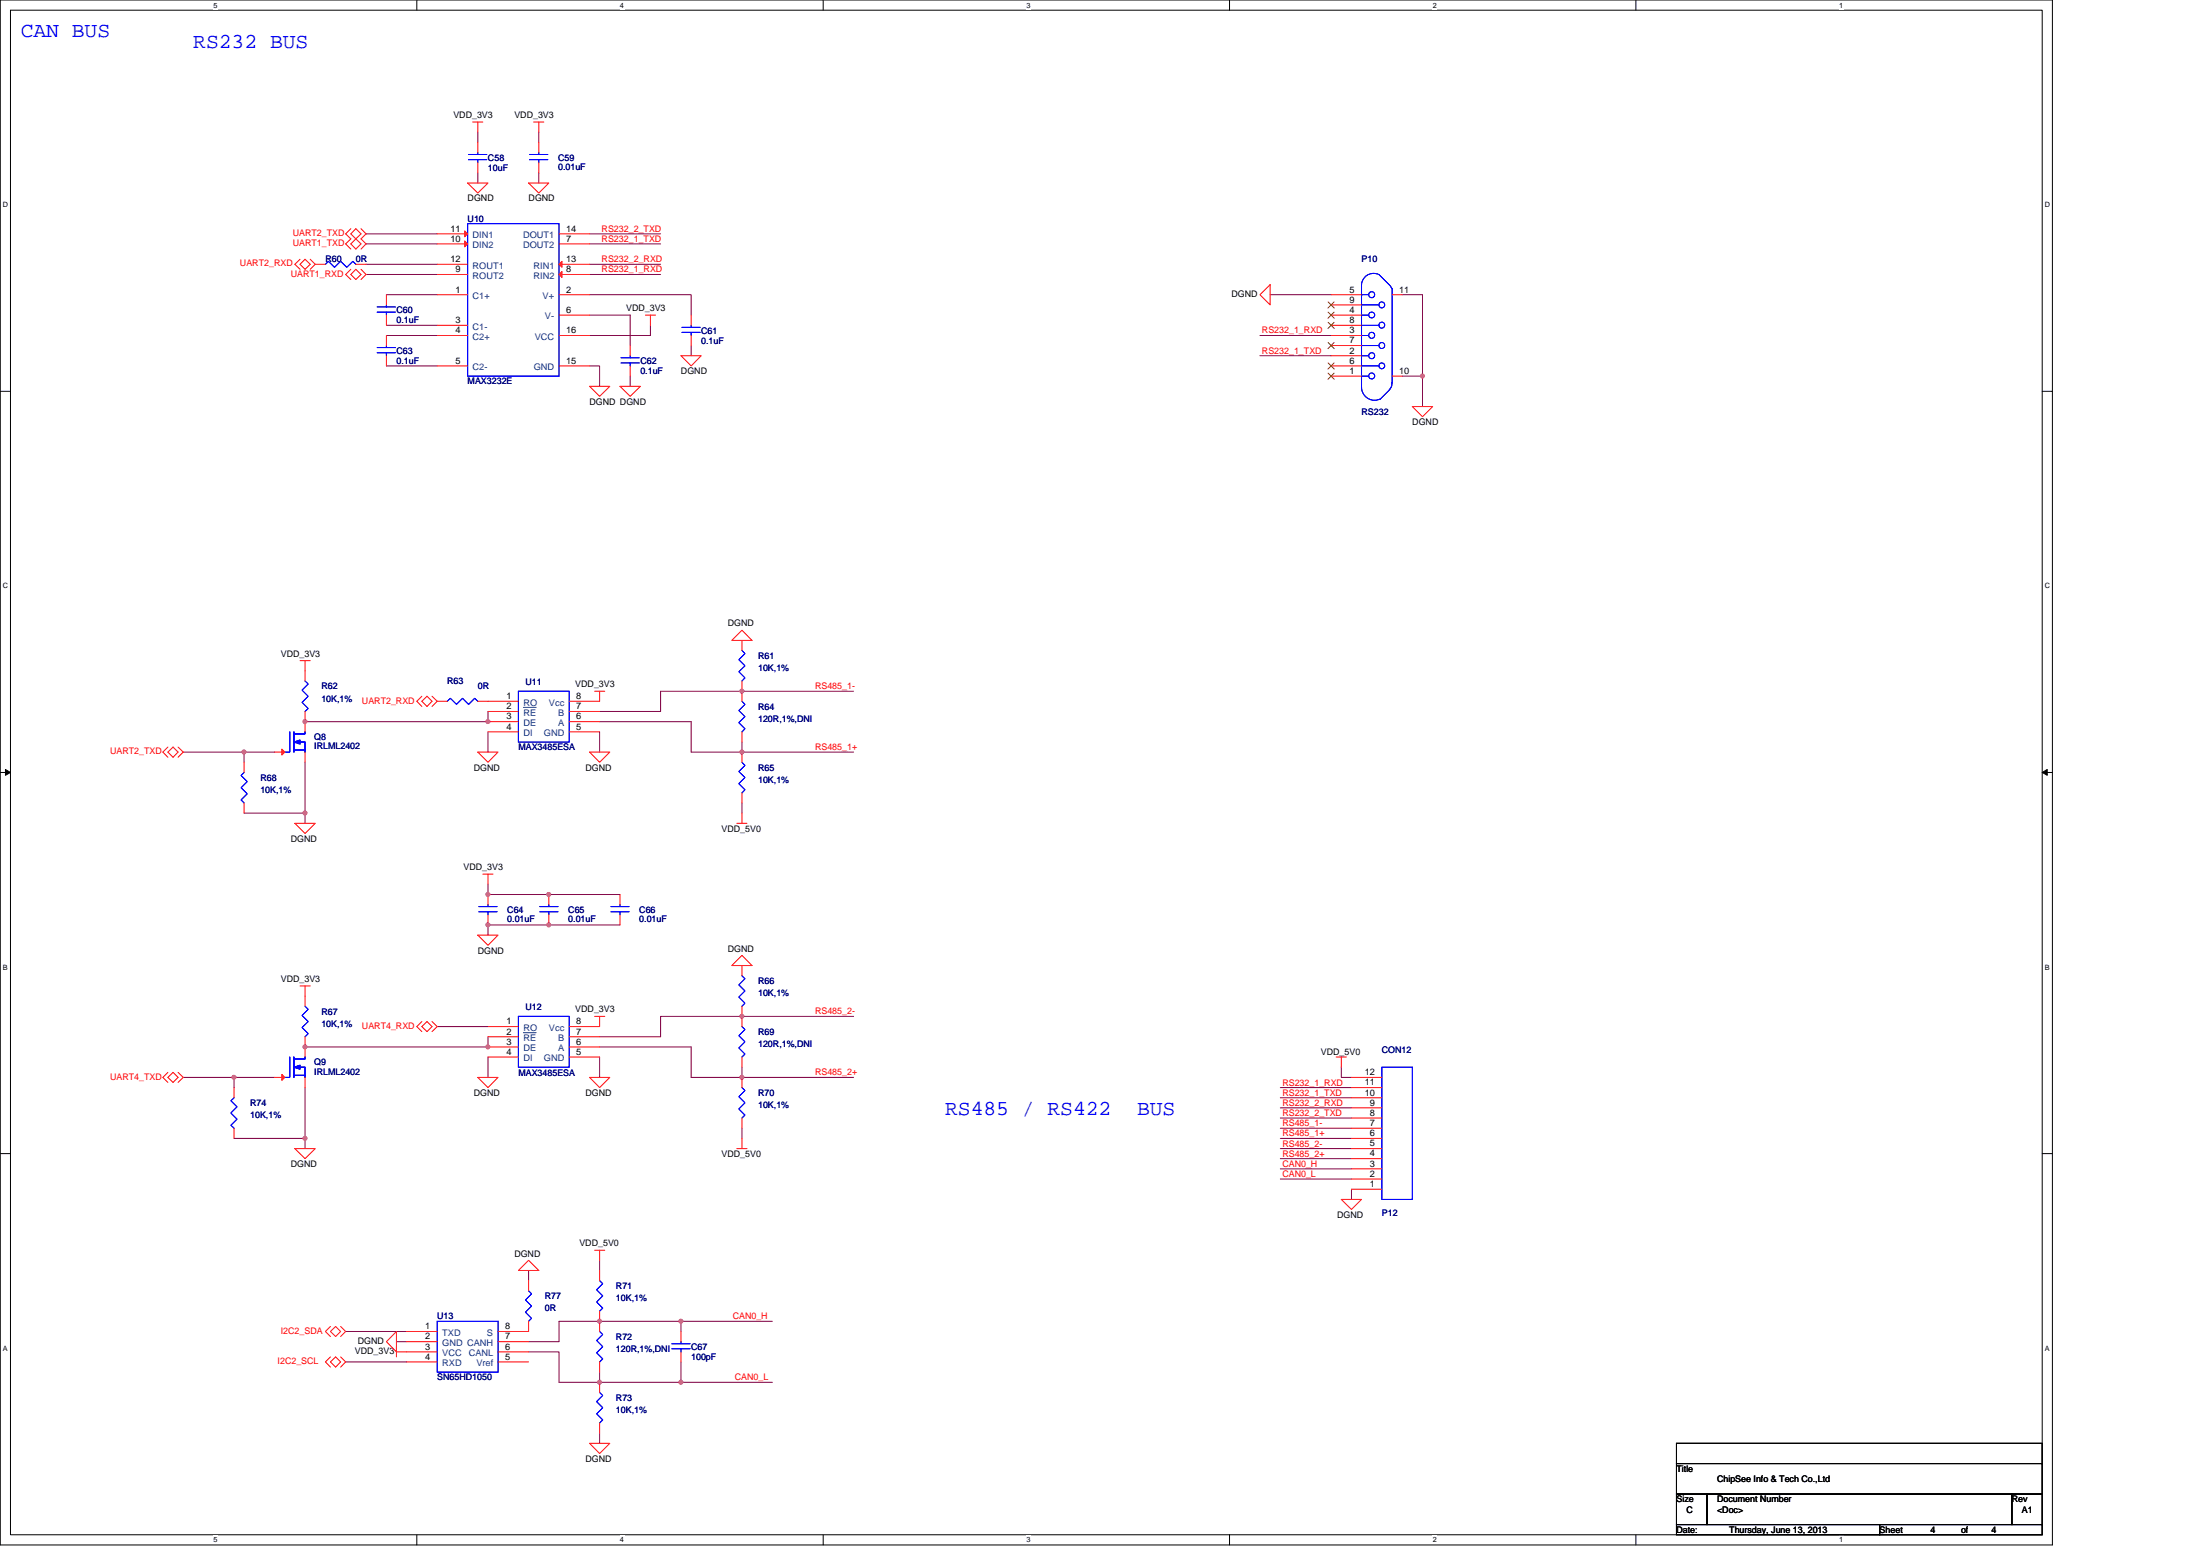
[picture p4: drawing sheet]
<svg xmlns="http://www.w3.org/2000/svg" width="297mm" height="210mm" viewBox="0 0 297 210" stroke-linecap="round" stroke-linejoin="round" font-family="sans-serif">
<path d="M0 0h277.1v208.5h-277.1zM1.4 1.4h274.3v205.7h-274.3z" fill="none" stroke="#000" stroke-width=".14"/>
<g fill="#fff">
<path d="M28.8 .1h.6v1.1h-.6z"/>
<path d="M28.8 207.3h.6v1.1h-.6z"/>
</g>
<path d="M56.3 0v1.4M56.3 207.1v1.4" fill="none" stroke="#000" stroke-width=".14"/>
<g fill="#fff">
<path d="M83.7 .1h.6v1.1h-.6z"/>
<path d="M83.7 207.3h.6v1.1h-.6z"/>
</g>
<path d="M111.1 0v1.4M111.1 207.1v1.4" fill="none" stroke="#000" stroke-width=".14"/>
<g fill="#fff">
<path d="M138.6 .1h.5v1.1h-.5z"/>
<path d="M138.6 207.3h.5v1.1h-.5z"/>
</g>
<path d="M166 0v1.4M166 207.1v1.4" fill="none" stroke="#000" stroke-width=".14"/>
<g fill="#fff">
<path d="M193.4 .1h.6v1.1h-.6z"/>
<path d="M193.4 207.3h.6v1.1h-.6z"/>
</g>
<path d="M220.9 0v1.4M220.9 207.1v1.4" fill="none" stroke="#000" stroke-width=".14"/>
<g fill="#fff">
<path d="M248.3 .1h.6v1.1h-.6z"/>
<path d="M248.3 207.3h.6v1.1h-.6z"/>
<path d="M.4 27.1h.7v1.1h-.7z"/>
<path d="M276.1 27.1h.7v1.1h-.7z"/>
<path d="M.4 78.5h.7v1.1h-.7z"/>
<path d="M276.1 78.5h.7v1.1h-.7z"/>
</g>
<path d="M0 52.8h1.4M275.7 52.8h1.4" fill="none" stroke="#000" stroke-width=".14"/>
<g fill="#fff">
<path d="M.4 130h.7v1.1h-.7z"/>
<path d="M276.1 130h.7v1.1h-.7z"/>
</g>
<path d="M0 104.2h1.4M275.7 104.2h1.4" fill="none" stroke="#000" stroke-width=".14"/>
<path d="M.7 103.8l.7 .4-.7 .4zM275.7 104.2l.7-.4v.8z" fill="#000" stroke="#000" stroke-width=".14"/>
<g fill="#fff">
<path d="M.4 181.4h.7v1.1h-.7z"/>
<path d="M276.1 181.4h.7v1.1h-.7z"/>
</g>
<path d="M0 155.7h1.4M275.7 155.7h1.4M226.4 194.8h49.3v2.7h-49.3zM226.4 197.5h49.3v4.1h-49.3zM226.4 201.6h4.1v4.1h-4.1zM226.4 205.7h27.4v1.4h-27.4zM230.5 201.6h41.1v4.1h-41.1zM253.8 205.7h21.9v1.4h-21.9zM271.6 201.6h4.1v4.1h-4.1z" fill="none" stroke="#000" stroke-width=".14"/>
<g fill="none" stroke="#800040" stroke-width=".14">
<path d="M64.5 17.8v1.4M72.7 17.8v1.4M49.4 31.6h9.6M49.4 35.7h9.6M49.4 37h9.6M49.4 32.9h9.6M52.2 39.8h6.8M64.5 23.3v1.4M72.7 23.3v1.4M79.6 31.6h9.6M79.6 32.9h9.6M79.6 35.7h9.6"/>
<path d="M79.6 37h9.6M79.6 39.8h13.7v2.7M171.5 39.8h8.2M189.3 39.8h2.8v11M52.2 49.4h6.8M52.2 45.3h6.8M52.2 43.9h6.8M79.6 42.5h5.5v4.1M79.6 49.4h1.4v2.7M85.1 50.8v1.3M87.8 43.9v1.4h-8.2M93.3 46.6v1.4"/>
<path d="M170.1 45.3h9.6M170.1 48h9.6M189.3 50.8h2.8M192.1 50.8v4.1M65.9 98.8v2.7M65.9 96v1.4h-24.7M81 98.8v2.7M81 97.4h12.3v4.1h6.9M115.2 93.3h-26v2.7h-8.2M24.7 101.5h8.3v1.4M33 101.5h4.1M41.2 109.7v1.4"/>
<path d="M41.2 102.9v6.8h-8.2M65.9 119.3v1.4h17.8M100.2 108.4v1.3M100.2 100.1v1.4M100.2 101.5h15M59 138.5h6.9M65.9 139.9v1.4h-24.7M83.7 124.8h-17.8v1.4M115.2 137.2h-26v2.7h-8.2M24.7 145.4h6.9v1.4M31.6 145.4h5.5M31.6 153.6h9.6"/>
<path d="M41.2 153.6v1.4M41.2 146.8v6.8M65.9 142.6v2.8M81 141.3h12.3v4.1h6.9M81 142.6v2.8M100.2 152.3v1.3M100.2 145.4h15M100.2 144v1.4M172.9 149.5h9.6M172.9 148.1h9.6M172.9 146.8h9.6M172.9 152.3h9.6"/>
<path d="M172.9 153.6h9.6M172.9 155h9.6M172.9 156.4h9.6M172.9 157.7h9.6M172.9 159.1h9.6M172.9 150.9h9.6M181.1 144v1.4h1.4M46.7 179.7h8.2M71.4 171.4v1.4M81 170.1v1.4M91.9 178.3h12.4M91.9 179.7v-1.4h-16.4v2.8h-4.1"/>
<path d="M182.5 160.5v1.4M46.7 183.8h8.2M53.5 181.1h1.4M71.4 182.4h4.1v4.1h5.5M81 193.4v1.4M81 185.2v1.3M81 186.5h10.9M91.9 186.5h12.4M91.9 183.8v2.7"/>
</g>
<g fill="#f0f" stroke="#f0f" stroke-width=".14">
<circle cx="192" cy="50.7" r=".27"/>
<circle cx="100.2" cy="93.3" r=".27"/>
<circle cx="100.2" cy="101.5" r=".27"/>
<circle cx="100.2" cy="137.1" r=".27"/>
<circle cx="100.2" cy="145.4" r=".27"/>
<circle cx="32.9" cy="101.5" r=".27"/>
<circle cx="41.2" cy="109.7" r=".27"/>
<circle cx="65.9" cy="97.4" r=".27"/>
<circle cx="41.2" cy="97.4" r=".27"/>
<circle cx="31.6" cy="145.4" r=".27"/>
<circle cx="65.9" cy="141.3" r=".27"/>
<circle cx="41.2" cy="141.3" r=".27"/>
<circle cx="65.9" cy="124.8" r=".27"/>
<circle cx="74.1" cy="124.8" r=".27"/>
<circle cx="74.1" cy="120.7" r=".27"/>
<circle cx="65.9" cy="120.7" r=".27"/>
<circle cx="80.9" cy="178.3" r=".27"/>
<circle cx="91.9" cy="186.5" r=".27"/>
<circle cx="80.9" cy="186.5" r=".27"/>
<circle cx="91.9" cy="178.3" r=".27"/>
<circle cx="41.2" cy="153.6" r=".27"/>
</g>
<g fill="none" stroke="#f00" stroke-width=".14">
<path d="M63.8 16.5h1.4M64.5 16.5v1.3M64.5 19.2v1.4M72 16.5h1.4M72.7 16.5v1.3M72.7 19.2v1.4M40.5 35l-.7 .7 .7 .6M41.2 35l.7 .7-.7 .6-.7-.6zM41.9 35l.7 .7M42.6 35.7l-.7 .6M42.6 35.7h1.3M47.4 32.9l.6-.7 .7 .7-.7 .7z"/>
<path d="M47.4 30.9l-.7 .7 .7 .6-.7 .7 .7 .7M47.4 36.3l-.7 .7 .7 .7M48 30.9l.7 .7-.7 .6-.6-.6zM48 36.3l.7 .7-.7 .7-.6-.7zM48 35.7h1.4M48.7 30.9l.7 .7-.7 .6 .7 .7-.7 .7M48.7 36.3l.7 .7-.7 .7M52.2 39.8v1.3M59 31.6h4.1M59 32.9h4.1M59 35.7h4.1M59 37h4.1"/>
<path d="M59 39.8h4.1M63.1 24.7h2.8l-1.4 1.4zM64.5 21.9v1.4M71.4 24.7h2.7l-1.4 1.4zM72.7 21.9v1.4M75.5 31.6h4.1M75.5 32.9h4.1M75.5 35.7h4.1M75.5 37h4.1M75.5 39.8h4.1M170.1 39.8l1.4-1.4v2.7zM179.7 39.8h4.1"/>
<path d="M188 39.8h1.3M52.2 45.3v1.3M52.2 48v1.4M52.2 42.5v1.4M59 43.9h4.1M59 45.3h4.1M59 49.4h4.1M75.5 49.4h4.1M75.5 45.3h4.1M75.5 42.5h4.1M79.6 52.1h2.7l-1.3 1.4zM83.7 52.1h2.8l-1.4 1.4z"/>
<path d="M85.1 46.6v1.4M85.1 49.4v1.4M87.1 42.5h1.4M87.8 42.5v1.4M91.9 48h2.8l-1.4 1.4zM93.3 42.5v1.4M93.3 45.3v1.3M179.7 41.1h4.1M179.7 43.9h4.1M179.7 46.6h4.1M179.7 49.4h4.1M179.7 42.5h4.1"/>
<path d="M179.7 45.3h4.1M179.7 48h4.1M179.7 50.8h4.1M188 50.8h1.3M190.7 54.9h2.7l-1.3 1.3zM40.5 89.2h1.4M41.2 89.2v2.7M41.2 96v2.8M57 94.6l.7-.6 .6 .6-.6 .7zM57 94l-.7 .6 .7 .7M58.3 94l.7 .6M59 94.6l-.7 .7"/>
<path d="M59 94.6h1.4M64.5 94.6h5.5M65.9 96h4.1M65.9 97.4h4.1M65.9 98.8h4.1M76.9 98.8h4.1M76.9 97.4h4.1M76.9 96h4.1M80.3 93.3h1.4M81 93.3v1.3h-4.1M100.2 85l1.3 1.4h-2.7zM100.2 86.4v1.4"/>
<path d="M100.2 91.9v2.7M100.2 98.8v1.3M22.7 101.5l.7-.7 .6 .7-.6 .7zM22.7 100.8l-.7 .7 .7 .7M24 100.8l.7 .7-.7 .7M33 108.4v1.3M33 102.9v1.3M37.1 101.5h1.4M39.8 111.1h2.8l-1.4 1.4zM41.2 101.5v1.4M64.5 101.5h2.7l-1.3 1.4zM65.2 118h1.4"/>
<path d="M65.9 118v1.3M79.6 101.5h2.7l-1.3 1.4zM99.5 111.1h1.4M100.2 109.7v1.4M100.2 101.5v1.4M100.2 107v1.4M40.5 133.1h1.4M41.2 133.1v2.7M41.2 139.9v2.7M57 138.5l.7-.6 .6 .6-.6 .7zM57 137.9l-.7 .6 .7 .7M58.3 137.9l.7 .6-.7 .7"/>
<path d="M64.5 126.2h2.7l-1.3 1.4zM65.9 138.5h4.1M65.9 139.9h4.1M65.9 120.7v1.4M65.9 123.4v1.4M74.1 120.7v1.4M74.1 123.4v1.4M76.9 139.9h4.1M80.3 137.2h1.4M81 137.2v1.3h-4.1M83.7 120.7v1.4M83.7 123.4v1.4"/>
<path d="M100.2 128.9l1.3 1.4h-2.7zM100.2 135.8v2.7M100.2 130.3v1.4M22.7 145.4l.7-.7 .6 .7-.6 .7zM22.7 144.7l-.7 .7 .7 .7M24 144.7l.7 .7-.7 .7M31.6 152.3v1.3M31.6 146.8v1.3M37.1 145.4h1.4M39.8 155h2.8l-1.4 1.4zM41.2 145.4v1.4M64.5 145.4h2.7l-1.3 1.4z"/>
<path d="M65.9 141.3h4.1M65.9 142.6h4.1M76.9 142.6h4.1M76.9 141.3h4.1M79.6 145.4h2.7l-1.3 1.4zM99.5 155h1.4M100.2 153.6v1.4M100.2 142.6v1.4M100.2 145.4v1.4M100.2 150.9v1.4M180.4 142.6h1.4M181.1 142.6v1.4"/>
<path d="M182.5 159.1h4.1M182.5 157.7h4.1M182.5 156.4h4.1M182.5 155h4.1M182.5 153.6h4.1M182.5 152.3h4.1M182.5 150.9h4.1M182.5 149.5h4.1M182.5 148.1h4.1M182.5 146.8h4.1M182.5 145.4h4.1M44.6 179.7l.7-.7 .7 .7-.7 .7z"/>
<path d="M44.6 179l-.7 .7 .7 .7M46 179l.7 .7-.7 .7M53.5 179.7v2.7l-1.3-1.3zM54.9 179.7h4.1M71.4 170.1l1.3 1.3h-2.7zM71.4 172.8v1.4M71.4 178.3v1.4h-4.2M80.3 168.7h1.4M81 168.7v1.4M81 176.9v2.8M81 171.4v1.4M91.9 179.7v1.4"/>
<path d="M181.1 161.9h2.7l-1.3 1.3zM182.5 160.5h4.1M44.6 183.8l.7-.7 .7 .7-.7 .7zM44.6 183.1l-.7 .7 .7 .7M46 183.1l.7 .7-.7 .7M53.5 182.4h5.5M53.5 181.7v1.4M54.9 181.1h4.1M54.9 183.8h4.1M67.2 183.8h4.2M67.2 182.4h4.2M67.2 181.1h4.2"/>
<path d="M79.6 194.8h2.7l-1.3 1.4zM81 183.8v1.4M81 186.5v1.4M81 192v1.4M91.9 182.4v1.4"/>
</g>
<g fill="none" stroke="#00f" stroke-width=".14">
<path d="M43.9 35.7l.4-.4 .9 .8 .8-.8 .8 .8 .8-.8 .4 .4M63.1 30.2h12.4v20.6h-12.4zM63.3 21.5h2.4M63.3 20.8h2.4M64.5 20.6v.2M64.5 21.5v.4M71.5 21.5h2.5M71.5 20.8h2.5M72.7 20.6v.2M72.7 21.5v.4M183.8 38.5v13.9M183.8 39.8h1"/>
<path d="M186.2 37a1.64 1.64 0 0 0-2.4 1.5M186.2 37l1.5 1.5 .3 .5v12.7M50.9 47.6h2.5M50.9 46.9h2.5M50.9 42.1h2.5M50.9 41.4h2.5M52.2 46.6v.3M52.2 47.6v.4M52.2 41.1v.3M52.2 42.1v.4M83.8 49h2.5M83.8 48.3h2.5"/>
<path d="M85.1 48v.3M85.1 49v.4M92.1 44.9h2.4M92.1 44.2h2.4M93.3 43.9v.3M93.3 44.9v.4M183.8 50.8h1M183.8 49.4h2.4M183.8 48h1M183.8 46.6h2.4M183.8 45.3h1M183.8 42.5h1"/>
<path d="M183.8 43.9h2.4M183.8 41.1h2.4M183.8 52.2a1.76 1.76 0 0 0 2.5 1.7M187.7 52.5l-1.4 1.4M187.9 51.7a.87 .87 0 0 1-.3 .9M39.1 98.8v2.7h-.6M39.7 98.8v2.7M39.7 99h1.5v-.2v.2h-1.4M41.2 91.9l.4 .4-.8 .8 .8 .9-.8 .8 .8 .8-.4 .4M60.4 94.6l.4-.4 .8 .9 .9-.9 .8 .9 .8-.9 .4 .4M70 93.3h6.9v6.8h-6.9zM100.2 87.8l.4 .4-.8 .8 .8 .9-.8 .8 .8 .8-.4 .4"/>
<path d="M100.2 94.6l.4 .5-.8 .8 .8 .8-.8 .8 .8 .8-.4 .5M33 104.2l-.4 .4 .8 .9-.8 .8 .8 .8-.8 .9 .4 .4M39.7 101.2h1.5M39.8 101.2h1.3M40.4 100.1h.8v1.4v-1.4h-.6M100.2 102.9l.4 .4-.8 .8 .8 .8-.8 .8 .8 .9-.4 .4M41.2 135.8l.4 .4-.8 .8 .8 .9-.8 .8 .8 .8-.4 .4M64.6 123h2.5M64.6 122.3h2.5M65.9 122.1v.2M65.9 123v.4M70 137.2h6.9v6.8h-6.9z"/>
<path d="M72.9 123h2.5M72.9 122.3h2.5M74.1 122.1v.2M74.1 123v.4M82.5 123h2.4M82.5 122.3h2.4M83.7 122.1v.2M83.7 123v.4M100.2 138.5l.4 .4-.8 .9 .8 .8-.8 .8 .8 .8-.4 .4M100.2 131.7l.4 .4-.8 .8 .8 .8-.8 .9 .8 .8-.4 .4M31.6 148.1l-.4 .4 .8 .9-.8 .8 .8 .8-.8 .8 .4 .5M39.1 142.6v2.8h-.6"/>
<path d="M39.7 142.6v2.8M39.7 145.1h1.5M39.7 142.9h1.5v-.3v.3h-1.4M39.8 145.1h1.3M40.4 144h.8v1.4v-1.4h-.6M100.2 146.8l.4 .4-.8 .8 .8 .8-.8 .8 .8 .9-.4 .4M186.6 144h4.1v17.9h-4.1zM59 178.3h8.2v6.9h-8.2zM71.4 174.2l.4 .4-.9 .8 .9 .9-.9 .8 .9 .8-.4 .4M81 179.7l.4 .4-.8 .8 .8 .8-.8 .9 .8 .8-.4 .4M81 172.8l.4 .4-.8 .9 .8 .8-.8 .8 .8 .8-.4 .4M81 187.9l.4 .4-.8 .8 .8 .9-.8 .8 .8 .8-.4 .4"/>
<path d="M90.7 182h2.5M90.7 181.3h2.5M91.9 181.1v.2M91.9 182v.4"/>
<circle cx="185.2" cy="39.8" r=".4"/>
<circle cx="185.2" cy="48" r=".4"/>
<circle cx="185.2" cy="50.7" r=".4"/>
<circle cx="185.2" cy="45.3" r=".4"/>
<circle cx="185.2" cy="42.5" r=".4"/>
<circle cx="186.6" cy="41.1" r=".4"/>
<circle cx="186.6" cy="46.6" r=".4"/>
<circle cx="186.6" cy="43.9" r=".4"/>
<circle cx="186.6" cy="49.4" r=".39"/>
</g>
<g fill="#f00" stroke="#f00" stroke-width=".14">
<path d="M62.7 31.2l.4 .4-.4 .4z"/>
<path d="M62.7 32.5l.4 .4-.4 .4z"/>
<path d="M75.5 35.7l.4-.4v.8z"/>
<path d="M75.5 37l.4-.4v.8z"/>
<path d="M38.1 101.1l.4 .4-.4 .4z"/>
<path d="M38.1 145l.4 .4-.4 .4z"/>
</g>
<g fill="#00f" stroke="#00f" stroke-width=".14">
<path d="M39.7 100.1l.8-.2v.5z" fill-rule="evenodd"/>
<path d="M39.7 100.1l.8-.2v.5z" fill-rule="evenodd"/>
<path d="M39.7 144l.8-.3v.6z" fill-rule="evenodd"/>
<path d="M39.7 144l.8-.3v.6z" fill-rule="evenodd"/>
</g>
<path d="M179.3 40.7l.8 .9M179.3 43.5l.8 .8M179.3 46.2l.8 .9M179.3 49l.8 .8M179.3 42.1l.8 .8M179.3 50.4l.8 .8M180.1 40.7l-.8 .9M180.1 43.5l-.8 .8M180.1 46.2l-.8 .9M180.1 49l-.8 .8M180.1 42.1l-.8 .8M180.1 50.4l-.8 .8" fill="none" stroke="#804000" stroke-width=".14"/>
<path d="M70.7 95.5h1.7M70.7 139.4h1.7" fill="none" stroke="#004080" stroke-width=".14"/>
<g font-size="2.9" fill="#00f">
<text x="2.8" y="5.1">CAN BUS</text>
<text x="26.1" y="6.4">RS232 BUS</text>
<text x="127.6" y="150.5">RS485 / RS422</text>
<text x="153.5" y="150.5">BUS</text>
</g>
<g font-size="1.2">
<text x="61.2" y="15.9">VDD_3V3</text>
<text x="69.4" y="15.9">VDD_3V3</text>
<text x="63.1" y="27.2">DGND</text>
<text x="71.4" y="27.2">DGND</text>
<text x="60.8" y="31.3">11</text>
<text x="60.8" y="32.6">10</text>
<text x="60.8" y="35.4">12</text>
<text x="76.4" y="31.3">14</text>
<text x="76.4" y="32.6">7</text>
<text x="76.4" y="35.4">13</text>
<text x="61.5" y="36.7">9</text>
<text x="61.5" y="39.5">1</text>
<text x="76.4" y="39.5">2</text>
<text x="76.4" y="36.7">8</text>
<text x="84.5" y="42">VDD_3V3</text>
<text x="166.3" y="40.1">DGND</text>
<text x="182.2" y="40.9">9</text>
<text x="182.2" y="39.5">5</text>
<text x="188.9" y="39.5">11</text>
<text x="61.5" y="43.6">3</text>
<text x="61.5" y="45">4</text>
<text x="76.4" y="42.2">6</text>
<text x="76.4" y="45">16</text>
<text x="182.2" y="43.6">8</text>
<text x="182.2" y="46.3">7</text>
<text x="182.2" y="42.2">4</text>
<text x="182.2" y="45">3</text>
<text x="182.2" y="47.7">2</text>
<text x="61.5" y="49.1">5</text>
<text x="76.4" y="49.1">15</text>
<text x="91.9" y="50.5">DGND</text>
<text x="182.2" y="49.1">6</text>
<text x="182.2" y="50.5">1</text>
<text x="188.9" y="50.5">10</text>
<text x="79.6" y="54.6">DGND DGND</text>
<text x="190.7" y="57.4">DGND</text>
<text x="37.9" y="88.6">VDD_3V3</text>
<text x="98.3" y="84.5">DGND</text>
<text x="68.4" y="95.7">2</text>
<text x="68.4" y="94.3">1</text>
<text x="77.7" y="92.8">VDD_3V3</text>
<text x="77.8" y="95.7">7</text>
<text x="77.8" y="94.3">8</text>
<text x="68.4" y="97.1">3</text>
<text x="68.4" y="98.5">4</text>
<text x="77.8" y="98.5">5</text>
<text x="77.8" y="97.1">6</text>
<text x="64" y="104">DGND</text>
<text x="79.1" y="104">DGND</text>
<text x="39.3" y="113.6">DGND</text>
<text x="97.4" y="112.2">VDD_5V0</text>
<text x="62.6" y="117.4">VDD_3V3</text>
<text x="64.5" y="128.7">DGND</text>
<text x="98.3" y="128.4">DGND</text>
<text x="37.9" y="132.5">VDD_3V3</text>
<text x="77.7" y="136.6">VDD_3V3</text>
<text x="68.4" y="139.6">2</text>
<text x="68.4" y="138.2">1</text>
<text x="68.4" y="141">3</text>
<text x="68.4" y="142.3">4</text>
<text x="77.8" y="142.3">5</text>
<text x="77.8" y="141">6</text>
<text x="77.8" y="139.6">7</text>
<text x="77.8" y="138.2">8</text>
<text x="178.3" y="142.4">VDD_5V0</text>
<text x="64" y="147.9">DGND</text>
<text x="79.1" y="147.9">DGND</text>
<text x="184.3" y="147.8">10</text>
<text x="184.3" y="146.5">11</text>
<text x="184.3" y="145.1">12</text>
<text x="185" y="149.2">9</text>
<text x="185" y="154.7">5</text>
<text x="185" y="153.3">6</text>
<text x="185" y="152">7</text>
<text x="185" y="150.6">8</text>
<text x="39.3" y="157.5">DGND</text>
<text x="97.4" y="156.1">VDD_5V0</text>
<text x="185" y="160.2">1</text>
<text x="185" y="158.8">2</text>
<text x="185" y="157.4">3</text>
<text x="185" y="156.1">4</text>
<text x="180.5" y="164.3">DGND</text>
<text x="69.4" y="169.6">DGND</text>
<text x="78.2" y="168.2">VDD_5V0</text>
<text x="57.4" y="179.4">1</text>
<text x="68.2" y="179.4">8</text>
<text x="47.9" y="182.7">VDD_3V3</text>
<text x="48.3" y="181.4">DGND</text>
<text x="57.4" y="180.8">2</text>
<text x="57.4" y="182.1">3</text>
<text x="57.4" y="183.5">4</text>
<text x="68.2" y="182.1">6</text>
<text x="68.2" y="180.8">7</text>
<text x="68.2" y="183.5">5</text>
<text x="79.1" y="197.3">DGND</text>
<text x="226.4" y="198.6">Title</text>
<text x="226.4" y="202.8">Size</text>
<text x="231.8" y="202.8">Document Number</text>
<text x="231.8" y="200">ChipSee Info &amp; Tech Co.,Ltd</text>
<text x="271.6" y="202.8">Rev</text>
<text x="226.4" y="206.9">Date:</text>
<text x="227.7" y="204.1">C</text>
<text x="231.8" y="204.1">&lt;Doc&gt;</text>
<text x="233.5" y="206.9">Thursday, June 13, 2013</text>
<text x="253.8" y="206.9">Sheet</text>
<text x="260.6" y="206.9">4</text>
<text x="264.8" y="206.9">of</text>
<text x="268.9" y="206.9">4</text>
<text x="273" y="204.1">A1</text>
</g>
<g font-size="1.2" fill="#000080">
<text x="65.9" y="21.7">C58</text>
<text x="65.9" y="23.1">10uF</text>
<text x="75.3" y="21.7">C59</text>
<text x="75.3" y="22.9">0.01uF</text>
<text x="63.1" y="29.9">U10</text>
<text x="43.9" y="35.4">R60</text>
<text x="48" y="35.4">0R</text>
<text x="183.8" y="35.4">P10</text>
<text x="53.5" y="47.8">C63</text>
<text x="53.5" y="42.3">C60</text>
<text x="53.5" y="43.6">0.1uF</text>
<text x="94.7" y="45">C61</text>
<text x="94.7" y="46.4">0.1uF</text>
<text x="53.5" y="49.1">0.1uF</text>
<text x="63.1" y="51.9">MAX3232E</text>
<text x="86.5" y="49.1">C62</text>
<text x="86.5" y="50.5">0.1uF</text>
<text x="183.8" y="56">RS232</text>
<text x="102.4" y="88.9">R61</text>
<text x="43.4" y="93">R62</text>
<text x="43.4" y="94.7">10K,1%</text>
<text x="60.4" y="92.3">R63</text>
<text x="64.5" y="93">0R</text>
<text x="70.9" y="92.5">U11</text>
<text x="102.4" y="90.6">10K,1%</text>
<text x="102.4" y="95.8">R64</text>
<text x="42.4" y="99.9">Q8</text>
<text x="42.4" y="101.1">IRLML2402</text>
<text x="70" y="101.3">MAX3485ESA</text>
<text x="102.4" y="97.4">120R,1%,DNI</text>
<text x="35.2" y="105.4">R68</text>
<text x="35.2" y="107">10K,1%</text>
<text x="102.4" y="104">R65</text>
<text x="102.4" y="105.6">10K,1%</text>
<text x="68.5" y="123.2">C64</text>
<text x="68.5" y="124.4">0.01uF</text>
<text x="76.7" y="123.2">C65</text>
<text x="76.7" y="124.4">0.01uF</text>
<text x="86.3" y="123.2">C66</text>
<text x="86.3" y="124.4">0.01uF</text>
<text x="43.4" y="136.9">R67</text>
<text x="70.9" y="136.4">U12</text>
<text x="102.4" y="132.8">R66</text>
<text x="102.4" y="134.5">10K,1%</text>
<text x="42.4" y="143.8">Q9</text>
<text x="43.4" y="138.6">10K,1%</text>
<text x="102.4" y="139.7">R69</text>
<text x="102.4" y="141.3">120R,1%,DNI</text>
<text x="186.6" y="142.1">CON12</text>
<text x="33.8" y="149.3">R74</text>
<text x="42.4" y="145">IRLML2402</text>
<text x="70" y="145.1">MAX3485ESA</text>
<text x="102.4" y="147.9">R70</text>
<text x="102.4" y="149.5">10K,1%</text>
<text x="33.8" y="150.9">10K,1%</text>
<text x="186.6" y="164.1">P12</text>
<text x="83.2" y="173.9">R71</text>
<text x="59" y="178.1">U13</text>
<text x="73.6" y="175.3">R77</text>
<text x="73.6" y="177">0R</text>
<text x="83.2" y="175.6">10K,1%</text>
<text x="83.2" y="180.8">R72</text>
<text x="83.2" y="182.5">120R,1%,DNI</text>
<text x="93.3" y="182.2">C67</text>
<text x="93.3" y="183.6">100pF</text>
<text x="59" y="186.3">SN65HD1050</text>
<text x="83.2" y="189">R73</text>
<text x="83.2" y="190.7">10K,1%</text>
</g>
<g font-size="1.2" fill="#f00">
<text x="32.4" y="36">UART2_RXD</text>
<text x="39.5" y="31.9">UART2_TXD</text>
<text x="39.5" y="33.2">UART1_TXD</text>
<text x="81.2" y="31.3">RS232_2_TXD</text>
<text x="81.2" y="32.6">RS232_1_TXD</text>
<text x="81.2" y="35.4">RS232_2_RXD</text>
<text x="39.3" y="37.3">UART1_RXD</text>
<text x="81.2" y="36.8">RS232_1_RXD</text>
<text x="170.4" y="45">RS232_1_RXD</text>
<text x="170.4" y="47.7">RS232_1_TXD</text>
<text x="48.9" y="95">UART2_RXD</text>
<text x="110" y="93">RS485_1-</text>
<text x="14.9" y="101.8">UART2_TXD</text>
<text x="110" y="101.2">RS485_1+</text>
<text x="110" y="136.9">RS485_2-</text>
<text x="48.9" y="138.8">UART4_RXD</text>
<text x="14.9" y="145.7">UART4_TXD</text>
<text x="110" y="145.1">RS485_2+</text>
<text x="173.1" y="149.2">RS232_2_RXD</text>
<text x="173.1" y="147.9">RS232_1_TXD</text>
<text x="173.1" y="146.5">RS232_1_RXD</text>
<text x="173.1" y="150.6">RS232_2_TXD</text>
<text x="173.1" y="152">RS485_1-</text>
<text x="173.1" y="153.4">RS485_1+</text>
<text x="173.1" y="154.7">RS485_2-</text>
<text x="173.1" y="156.1">RS485_2+</text>
<text x="173.1" y="157.5">CAN0_H</text>
<text x="173.1" y="158.8">CAN0_L</text>
<text x="37.9" y="180">I2C2_SDA</text>
<text x="98.9" y="178">CAN0_H</text>
<text x="37.5" y="184.1">I2C2_SCL</text>
<text x="99.2" y="186.3">CAN0_L</text>
</g>
<g font-size="1.2" fill="#004080">
<text x="63.8" y="32.1">DIN1</text>
<text x="63.8" y="33.5">DIN2</text>
<text x="70.6" y="32.1">DOUT1</text>
<text x="70.6" y="33.5">DOUT2</text>
<text x="63.8" y="36.2">ROUT1</text>
<text x="63.8" y="37.6">ROUT2</text>
<text x="63.8" y="40.3">C1+</text>
<text x="72" y="36.2">RIN1</text>
<text x="72" y="37.6">RIN2</text>
<text x="73.3" y="40.3">V+</text>
<text x="63.8" y="44.5">C1-</text>
<text x="63.8" y="45.8">C2+</text>
<text x="72.2" y="45.8">VCC</text>
<text x="73.6" y="43.1">V-</text>
<text x="63.8" y="50">C2-</text>
<text x="72.1" y="50">GND</text>
<text x="70.7" y="95.2">RO</text>
<text x="74.1" y="95.2">Vcc</text>
<text x="70.7" y="96.6">RE</text>
<text x="70.7" y="98">DE</text>
<text x="70.7" y="99.3">DI</text>
<text x="73.4" y="99.3">GND</text>
<text x="75.3" y="98">A</text>
<text x="75.3" y="96.6">B</text>
<text x="70.7" y="139.1">RO</text>
<text x="70.7" y="140.5">RE</text>
<text x="70.7" y="141.9">DE</text>
<text x="70.7" y="143.2">DI</text>
<text x="73.4" y="143.2">GND</text>
<text x="74.1" y="139.1">Vcc</text>
<text x="75.3" y="141.9">A</text>
<text x="75.3" y="140.5">B</text>
<text x="59.7" y="180.3">TXD</text>
<text x="59.7" y="181.6">GND CANH</text>
<text x="59.7" y="183">VCC</text>
<text x="59.7" y="184.4">RXD</text>
<text x="63.3" y="183">CANL</text>
<text x="64.3" y="184.4">Vref</text>
<text x="65.7" y="180.3">S</text>
</g>
<g font-size="1">
<text x="28.8" y="1">5</text>
<text x="83.7" y="1">4</text>
<text x="138.6" y="1">3</text>
<text x="193.4" y="1">2</text>
<text x="248.3" y="1">1</text>
<text x=".4" y="28">D</text>
<text x="276.1" y="28">D</text>
<text x=".4" y="79.4">C</text>
<text x="276.1" y="79.4">C</text>
<text x=".4" y="130.9">B</text>
<text x="276.1" y="130.9">B</text>
<text x=".4" y="182.3">A</text>
<text x="276.1" y="182.3">A</text>
<text x="28.8" y="208.2">5</text>
<text x="83.7" y="208.2">4</text>
<text x="138.6" y="208.2">3</text>
<text x="193.4" y="208.2">2</text>
<text x="248.3" y="208.2">1</text>
</g>
</svg>
